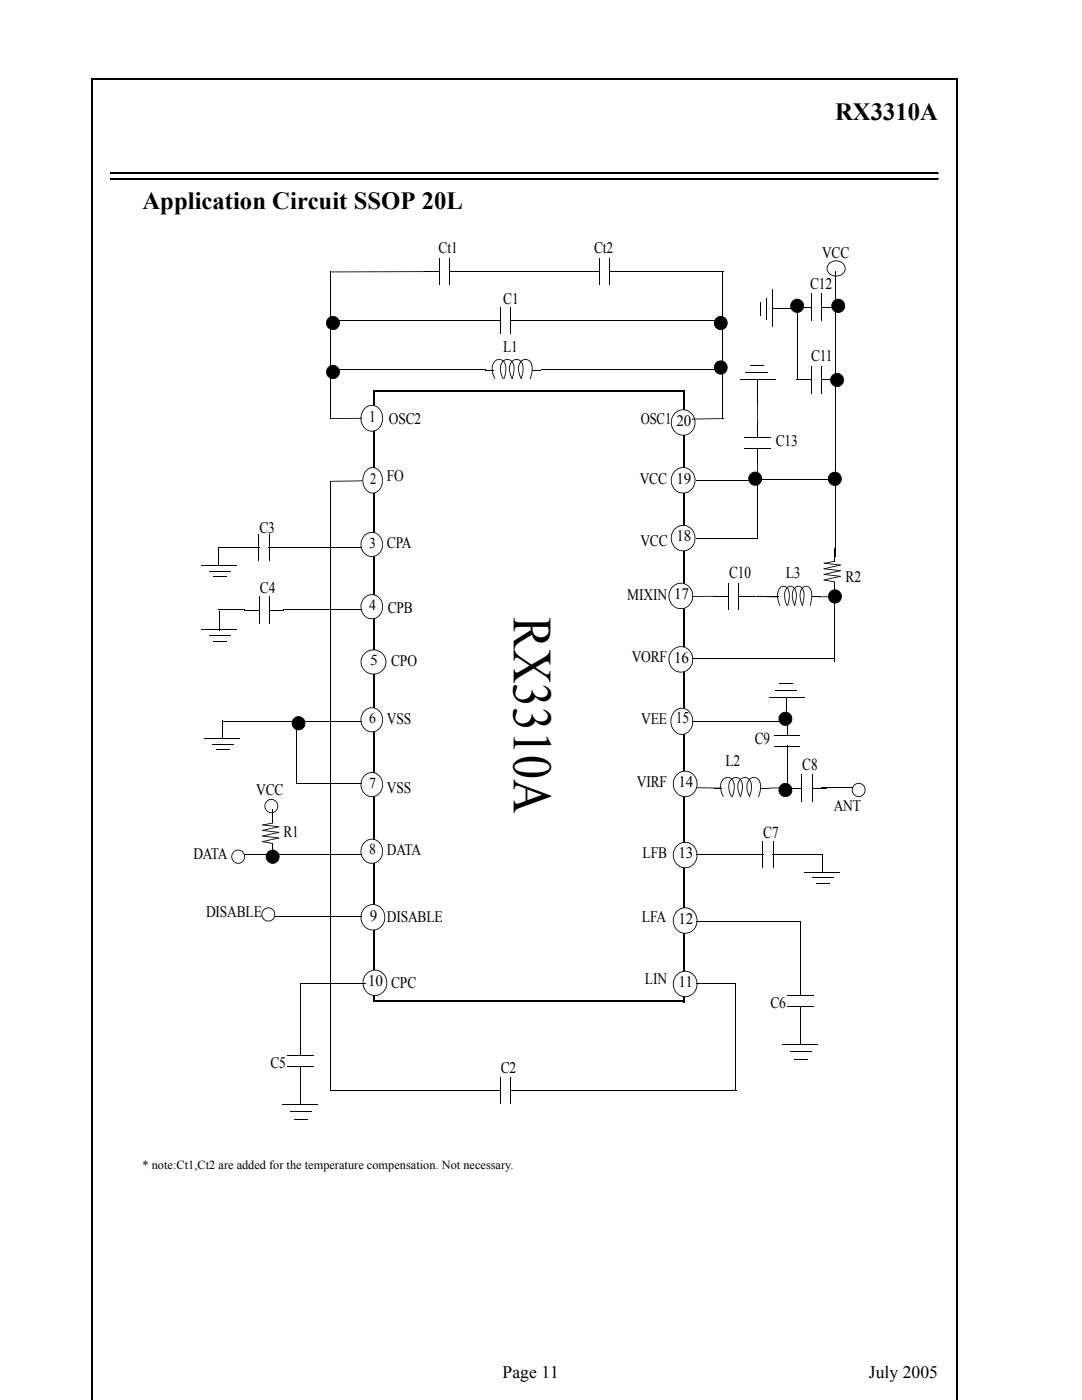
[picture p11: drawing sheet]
<svg xmlns="http://www.w3.org/2000/svg" width="216mm" height="279mm" viewBox="0 0 216 279" stroke-linecap="round" stroke-linejoin="round" font-family="sans-serif">
<path d="M18.3 15.8h172.9M18.3 15.7v263.7M191 15.8v263.6M22.1 34.6h165.1M22.1 35.7h165.1M74.6 78h62.1M74.6 77.9v121.9M136.5 78v122M74.4 199.8h62.1" fill="none" stroke="#000" stroke-width=".36"/>
<path d="M22.1 34.4v.4zM22.1 35.5v.3zM187.2 34.4v.4zM187.2 35.5v.3zM48.7 170.4l.1 .2z" fill="#000"/>
<path d="M48.8 170.5h23.3" fill="none" stroke="#000" stroke-width=".2"/>
<path d="M72.7 154.9a2.17 2.17 0 0 1 2.5-.4 2.17 2.17 0 0 1 1.1 2.3 2.18 2.18 0 0 1-2.4 2.2 2.18 2.18 0 0 1-1.9-2.7l.3-.9z" fill-rule="evenodd" fill="#fff"/>
<path d="M72.9 158.4l.5 .3 .6 .2 1-.2 .9-.8 .4-1.3h.1a2.27 2.27 0 0 1-3.1 2.3l-.5-.4zM72.6 154.8l.5-.4a2.09 2.09 0 0 1 1.8-.2h-.1a2.47 2.47 0 0 1 1.6 2.4h-.1l-.4-1.3-.7-.8-.8-.2-1 .1-.8 .7-.4 .8v1.4l.7 1.1-.2 .1-.2-.3a2.61 2.61 0 0 1-.3-2.8z" fill="#000"/>
<path d="M72.8 168a2.2 2.2 0 0 1 2.6-.1 2.2 2.2 0 0 1 .9 2.5 2.17 2.17 0 0 1-2.5 1.9 2.17 2.17 0 0 1-1.8-2.6l.3-1z" fill-rule="evenodd" fill="#fff"/>
<path d="M72.9 171.7l.9 .5 1.2-.2 .9-.8 .4-1.3h.1a2.43 2.43 0 0 1-1.7 2.4h-1l-.4-.1-.5-.4zM72.7 168l1-.6h.5l.9 .2 .5 .4 .5 .5 .3 1.2v.2h-.1l-.3-1.1-.8-1-1-.2-1 .2-.7 .8-.4 1.1 .1 .9 .7 1.1-.1 .1a2.55 2.55 0 0 1-.6-3.1z" fill="#000"/>
<path d="M72.8 119.2a2.2 2.2 0 0 1 2.6-.1 2.2 2.2 0 0 1 .9 2.5 2.17 2.17 0 0 1-2.5 1.8 2.17 2.17 0 0 1-1.8-2.6l.3-.9z" fill-rule="evenodd" fill="#fff"/>
<path d="M72.9 122.9l.9 .5 1.2-.2 .9-.8 .4-1.3h.1a2.43 2.43 0 0 1-1.7 2.4h-1l-.4-.1-.5-.4zM72.7 119.2l1-.6h.5l.9 .2 .5 .3 .5 .6 .3 1.1v.3h-.1l-.3-1.1-.8-1-1-.3-1 .3-.7 .8-.4 1 .1 1 .7 1.1-.1 .1a2.55 2.55 0 0 1-.6-3.1z" fill="#000"/>
<circle cx="74.6" cy="132.1" r="2.45" fill="#fff"/>
<path d="M73 133.9l.6 .4 .7 .1 1.2-.1 1-.9 .3-.4 .1-.9h.2a2.55 2.55 0 0 1-3.8 2.2l-.4-.3zM72.7 130.4a2.56 2.56 0 0 1 2.8-.6l.8 .5 .4 .4 .3 .7 .1 .7h-.2l-.1-.9-.3-.4-.8-.7-.9-.3-1.4 .3-.9 .7-.3 .8v1.2l.3 .6 .5 .5-.1 .1a2.43 2.43 0 0 1-.2-3.6z" fill="#000"/>
<path d="M72.7 141.9a2.18 2.18 0 0 1 2.7-.3 2.18 2.18 0 0 1 .9 2.5 2.14 2.14 0 0 1-2.2 2 2.14 2.14 0 0 1-2.1-2.2l.1-1z" fill-rule="evenodd" fill="#fff"/>
<path d="M72.9 145.4l.3 .3 .8 .3 1.2-.3 .8-.9 .3-1.2h.1a2.25 2.25 0 0 1-3.3 2.3l-.3-.3zM72.6 141.9l.5-.4a2.01 2.01 0 0 1 1.8-.2l.6 .3 .6 .7 .3 1.3h-.1l-.4-1.3-.7-.7-.8-.3-1.2 .3-.7 .7-.4 1.1 .1 1 .7 1-.2 .2a2.58 2.58 0 0 1-.5-3.1z" fill="#000"/>
<path d="M73.1 194.4a2.46 2.46 0 0 1 3.6 .2 2.46 2.46 0 0 1-.4 3.5 2.46 2.46 0 0 1-3.3-.2 2.46 2.46 0 0 1 0-3.4z" fill-rule="evenodd" fill="#fff"/>
<path d="M73.4 198l.5 .4 .7 .2 1.1-.2 .9-.7 .3-.6 .2-.9h.2a2.44 2.44 0 0 1-1.4 2.3 2.44 2.44 0 0 1-2.6-.3zM73.1 194.3a2.45 2.45 0 0 1 2.7-.5 2.45 2.45 0 0 1 1.5 2.4h-.2l-.3-1.2-.7-.9-1.3-.4-1.1 .3-.8 .8-.3 .8v1.1l.3 .8 .5 .5-.1 .2a2.72 2.72 0 0 1-.2-3.9z" fill="#000"/>
<path d="M72.9 181.1a2.48 2.48 0 0 1 3.5 .5 2.48 2.48 0 0 1-.5 3.4 2.48 2.48 0 0 1-3.4-.4 2.48 2.48 0 0 1 .4-3.5z" fill-rule="evenodd" fill="#fff"/>
<path d="M73 185l1 .5 1.3-.1 .9-.8 .3-.6 .2-.9h.2a2.44 2.44 0 0 1-1.4 2.3 2.44 2.44 0 0 1-2.6-.3zM72.7 181.2l.8-.5a2.14 2.14 0 0 1 1.6-.1 2.66 2.66 0 0 1 1.8 2.5h-.2l-.3-1.2-.7-.9-1-.4-.7 .1-.7 .2-.9 1-.3 .9 .1 1 .3 .6 .5 .6-.1 .1a2.72 2.72 0 0 1-.7-3.3z" fill="#000"/>
<path d="M134.5 142.1a2.1 2.1 0 0 1 2.3-.6 2.1 2.1 0 0 1 1.4 1.9 2.41 2.41 0 0 1-2.8 3.1 2.84 2.84 0 0 1-.9-4.4z" fill-rule="evenodd" fill="#fff"/>
<path d="M134.7 145.9l.5 .4 .6 .2 1.1-.2 .9-.9 .2-.5 .2-.9h.1a2.32 2.32 0 0 1-3.3 2.3l-.4-.3zM134.4 142l.2-.1a2.22 2.22 0 0 1 2.5-.4 2.22 2.22 0 0 1 1.2 2.2v.3h-.1l-.3-1.3-.8-1-.9-.3-1.1 .3-.7 .6-.4 1.1v1.1l.2 .7 .5 .7-.1 .1a2.9 2.9 0 0 1-.5-3.3z" fill="#000"/>
<path d="M134.2 129.8a2.42 2.42 0 0 1 3.1-.3 2.42 2.42 0 0 1 .7 3.1 2.41 2.41 0 0 1-3.2 1.3 2.41 2.41 0 0 1-1.1-3.3z" fill-rule="evenodd" fill="#fff"/>
<path d="M134.4 133.5l.6 .4 .6 .1 1.2-.1 1-.9 .2-.6 .2-.8h.1a2.44 2.44 0 0 1-1.3 2.3 2.44 2.44 0 0 1-2.7-.3zM134.1 129.7l.8-.5a2.14 2.14 0 0 1 1.7-.1 2.62 2.62 0 0 1 1.7 2.5h-.1l-.4-1.4-.7-.7-1-.4-.7 .1-.6 .2-.9 .8-.3 .9 .1 1.2 .2 .7 .5 .5-.1 .1a2.76 2.76 0 0 1-.2-3.9z" fill="#000"/>
<path d="M135 154.6a2.46 2.46 0 0 1 3.5 .2 2.46 2.46 0 0 1-.1 3.4 2.46 2.46 0 0 1-3.5-.1 2.46 2.46 0 0 1 .1-3.5z" fill-rule="evenodd" fill="#fff"/>
<path d="M135.3 158.3l.5 .4 .7 .2 1.1-.2 .9-.7 .3-.6 .2-1h.2a2.46 2.46 0 0 1-1.3 2.3 2.46 2.46 0 0 1-2.6-.1l-.1-.1zM135 154.6l.3-.3a2.35 2.35 0 0 1 2.4-.3 2.63 2.63 0 0 1 1.5 2.4h-.2l-.3-1.1-.7-.9-1.1-.4-.9 .1-.7 .4-.7 1-.2 .7 .1 .8 .2 .6 .6 .7-.2 .2-.3-.4a2.75 2.75 0 0 1 .2-3.5z" fill="#000"/>
<path d="M134.9 169a2.47 2.47 0 0 1 3.7 .1 2.47 2.47 0 0 1-.6 3.6 2.47 2.47 0 0 1-3.2-.4 2.47 2.47 0 0 1 .1-3.3z" fill-rule="evenodd" fill="#fff"/>
<path d="M135.3 172.6l.9 .5 1.4-.2 .9-.7 .3-.6 .2-1h.2a2.42 2.42 0 0 1-1.3 2.4 2.42 2.42 0 0 1-2.7-.3zM135.1 168.6l.2-.1a2.45 2.45 0 0 1 2.6-.1 2.45 2.45 0 0 1 1.3 2.2h-.2l-.3-1.1-.7-.9-1.1-.4-.9 .1-.7 .4-.7 1-.2 .7 .1 .8 .2 .6 .6 .8-.2 .1-.3-.4a2.75 2.75 0 0 1 .3-3.7z" fill="#000"/>
<path d="M134.9 182.1a2.43 2.43 0 0 1 3.3-.4 2.43 2.43 0 0 1 .6 3.2 2.41 2.41 0 0 1-3.2 1.1 2.41 2.41 0 0 1-1.1-3.3z" fill-rule="evenodd" fill="#fff"/>
<path d="M135.3 185.6l.5 .4 .7 .2 1.1-.2 .9-.7 .4-.9 .1-.7h.2a2.42 2.42 0 0 1-1.4 2.4 2.42 2.42 0 0 1-2.6-.4zM134.8 182l.3-.3a2.31 2.31 0 0 1 3.2 0 2.56 2.56 0 0 1 .9 2h-.2l-.3-1.2-.7-.8-1.3-.4-1.1 .3-.7 .6-.5 1.3 .2 1.2 .7 .9-.1 .1a2.62 2.62 0 0 1-.6-3.2z" fill="#000"/>
<path d="M134.9 194.8a2.43 2.43 0 0 1 3.3-.5 2.43 2.43 0 0 1 .6 3.3 2.41 2.41 0 0 1-3.2 1 2.41 2.41 0 0 1-1.1-3.2z" fill-rule="evenodd" fill="#fff"/>
<path d="M135.3 198.3l.5 .3 .7 .2 1.1-.2 .9-.6 .4-.9 .1-.7h.2a2.45 2.45 0 0 1-1.3 2.3 2.45 2.45 0 0 1-2.6-.1l-.1-.2zM135.1 194.4a2.31 2.31 0 0 1 3.2 0 2.56 2.56 0 0 1 .9 2h-.2l-.3-1.2-.7-.9-1.3-.4-1.1 .3-.7 .6-.5 1.3 .2 1.2 .7 1-.1 .1a2.62 2.62 0 0 1-.6-3.3z" fill="#000"/>
<path d="M72.8 81.5a2.12 2.12 0 0 1 2.4-.4 2.12 2.12 0 0 1 1.1 2.1 2.28 2.28 0 0 1-3 2.7 2.85 2.85 0 0 1-.5-4.4z" fill-rule="evenodd" fill="#fff"/>
<path d="M72.9 85.4l.5 .4 .6 .2 1-.2 .9-.9 .4-1.4h.1a2.25 2.25 0 0 1-.9 2.2 2.25 2.25 0 0 1-2.4 .1l-.3-.3zM72.7 81.4l1-.5a2 2 0 0 1 1.9 .5l.7 1 .1 1.1h-.1l-.4-1.4-.9-.9-.6-.2h-.6l-.6 .3-.5 .4-.5 1-.1 1 .3 1 .5 .7-.2 .1-.2-.3a2.96 2.96 0 0 1-.2-3.2z" fill="#000"/>
<path d="M73.1 93.9a1.78 1.78 0 0 1 1.9-.5 1.78 1.78 0 0 1 1.2 1.5 2.57 2.57 0 0 1-1.6 3.5 2.19 2.19 0 0 1-2.2-2.5l.1-1z" fill-rule="evenodd" fill="#fff"/>
<path d="M76.2 95.9h.2a2.51 2.51 0 0 1-1.6 2.5l-.1-.1 .8-.5 .4-.5zM73 93.8l.2-.1a1.68 1.68 0 0 1 1.8-.4l.8 .7a2.97 2.97 0 0 1 .6 1.9h-.2l-.1-1-.3-.6-.6-.6-.5-.2-.5-.1-1 .6-.6 .9-.1 1.5 .3 .9 .4 .5 .6 .4 1 .1v.1h-.8a2.88 2.88 0 0 1-1-4.5z" fill="#000"/>
<path d="M72.8 106.8a2.2 2.2 0 0 1 2.6-.1 2.2 2.2 0 0 1 .9 2.4 2.17 2.17 0 0 1-2.5 1.9 2.17 2.17 0 0 1-1.8-2.6l.3-.9z" fill-rule="evenodd" fill="#fff"/>
<path d="M72.9 110.4l.5 .4 .6 .2 1-.2 .9-.8 .4-1.4h.1a2.27 2.27 0 0 1-3.1 2.4l-.5-.4zM72.7 106.7l1-.5h.5l.9 .1 .5 .4 .5 .6 .3 1.1v.2h-.1l-.3-1.1-.8-.9-1-.3-1 .3-.7 .8-.4 1 .1 1 .7 1-.2 .2a2.58 2.58 0 0 1-.5-3.1z" fill="#000"/>
<path d="M134.2 117.1a2.42 2.42 0 0 1 3.1-.2 2.42 2.42 0 0 1 .7 3 2.41 2.41 0 0 1-3.2 1.3 2.41 2.41 0 0 1-1.1-3.3z" fill-rule="evenodd" fill="#fff"/>
<path d="M134.1 117.1l.8-.6a2.14 2.14 0 0 1 1.7-.1l.8 .5 .5 .6 .3 .7 .1 .7-.1 .1-.4-1.4-.7-.7-1-.4h-.7l-.6 .3-.7 .6-.5 1 .1 1.3 .2 .6 .5 .5-.1 .2a2.74 2.74 0 0 1-.2-3.9zM134.4 120.8l1 .5 1.4-.1 1-.9 .2-.6 .2-.8h.1a2.44 2.44 0 0 1-1.3 2.4 2.44 2.44 0 0 1-2.7-.3z" fill="#000"/>
<path d="M134.8 105.4a2.48 2.48 0 0 1 3.5 .5 2.48 2.48 0 0 1-.5 3.5 2.47 2.47 0 0 1-3.3-.3 2.47 2.47 0 0 1 0-3.3z" fill-rule="evenodd" fill="#fff"/>
<path d="M134.8 109.3l1 .5 1.4-.1 .9-.7 .3-.6 .2-1h.2a2.43 2.43 0 0 1-1.3 2.3 2.43 2.43 0 0 1-2.6-.1l-.2-.1zM134.7 105.4l.2-.2a2.45 2.45 0 0 1 2.6-.1 2.45 2.45 0 0 1 1.3 2.3h-.2l-.3-1.2-.7-.9-1.1-.4-.9 .2-.7 .4-.7 .9-.2 .7 .1 .8 .2 .7 .6 .7-.2 .2-.3-.4a2.78 2.78 0 0 1 .3-3.7z" fill="#000"/>
<path d="M134.6 82.5a2.48 2.48 0 0 1 3.7 .4 2.48 2.48 0 0 1-.9 3.7 2.48 2.48 0 0 1-3.1-.8 2.48 2.48 0 0 1 .3-3.3z" fill-rule="evenodd" fill="#fff"/>
<path d="M134.9 86.2l.8 .5 .6 .1 .9-.2 .9-.7 .3-.6 .2-1h.2a2.42 2.42 0 0 1-1.4 2.4 2.42 2.42 0 0 1-2.7-.4zM134.7 82.3l.2-.2a2.45 2.45 0 0 1 2.6-.1 2.45 2.45 0 0 1 1.3 2.3h-.2l-.3-1.2-.7-.8-1.1-.4-.9 .1-.7 .4-.7 1-.2 .7 .1 .7 .2 .7 .6 .7-.2 .1-.3-.3a2.72 2.72 0 0 1 .2-3.5z" fill="#000"/>
<path d="M134.8 93.9a2.47 2.47 0 0 1 3.4 .4 2.47 2.47 0 0 1-.2 3.4 2.44 2.44 0 0 1-3.3 0 2.44 2.44 0 0 1-.4-3.3z" fill-rule="evenodd" fill="#fff"/>
<g fill="#000">
<path d="M65.9 54.2l.1 .2zM84.9 54.1v.2zM152.9 59.5l.1 .1zM154.1 57.8l.2 .1zM161.8 58.6l.2 .1zM163.9 58.6l.1 .1zM165.4 52.5a1.97 1.97 0 0 1 2-.5 1.97 1.97 0 0 1 1.3 1.6h-.1l-.2-.6-.3-.4-.6-.3-.7-.2-.6 .2-.6 .3-.4 .4-.1 .6 .1 .5 .4 .5 .6 .3 .6 .1 .7-.1 .6-.3 .3-.5 .2-.5h.1a1.93 1.93 0 0 1-1.9 1.6 1.93 1.93 0 0 1-1.9-1.6l.2-.6zM168.6 53.6h.1zM65.4 63.5a1.39 1.39 0 0 1 2.2 .2 1.39 1.39 0 0 1-.8 2.1 1.39 1.39 0 0 1-1.8-1.3h.2l.4 .9 .6 .3 .9-.2 .5-.6v-.9l-.3-.4-.6-.4h-.5l-.4 .2-.5 .6-.1 .5h-.2l.2-.6zM65 64.5h.2zM65.5 73.3a1.38 1.38 0 0 1 2.1 .2 1.38 1.38 0 0 1-.8 2.1 1.38 1.38 0 0 1-1.7-1.3l.1-.1 .2 .7 .6 .5h.9l.7-.7v-.7l-.1-.5-.8-.5-.9 .2-.4 .4-.2 .7-.1-.1 .1-.5zM65.1 74.2l.1 .1z"/>
<path d="M96.9 73.8h1.6v.2h-1.6zM98.7 75.6h.1zM98.6 72.1l.1-.1a1.31 1.31 0 0 1 2.2 .5 3.5 3.5 0 0 1 0 2.1h-.1l.1-1.2-.3-1-.7-.6-.7 .1-.6 .5-.3 .9 .1 1 .4 1.2-.1 .1a3.1 3.1 0 0 1-.1-3.5zM100.3 75.6h.2zM100.2 72.1l.5-.3a1.46 1.46 0 0 1 2 1.6l-.2 1.2h-.1l.1-1.4-.4-1-.8-.4-.8 .3-.5 .7-.1 .5 .1 1 .5 1.2-.2 .1a3.1 3.1 0 0 1-.1-3.5zM100.5 75.5l.1 .2zM100.6 75.1h.2l-.2 .5-.1-.1zM100.8 74.6h.1l-.1 .5h-.2zM102.1 75.6h.2zM102 72.1l.6-.3a1.47 1.47 0 0 1 1.9 1.6l-.1 1.2h-.2l.1-1.4-.4-1-.8-.4-.8 .3-.4 .7-.2 .9 .6 1.8-.2 .1a3.1 3.1 0 0 1-.1-3.5zM102.1 75.5l.1 .2zM102.3 75.1h.1l-.1 .5-.2-.1z"/>
<path d="M102.4 74.6h.1l-.1 .5h-.1zM103.9 75.6h.2zM103.8 72.1l.2-.1a1.31 1.31 0 0 1 2.1 .5 3.5 3.5 0 0 1 .1 2.1h-.2l.1-1.2-.2-1-.8-.6-.7 .1-.5 .5-.4 .9 .1 1 .5 1.2-.2 .1a3.1 3.1 0 0 1-.1-3.5zM103.9 75.5l.2 .2zM104.1 75.1h.1l-.1 .5-.2-.1zM104.2 74.6h.2l-.2 .5h-.1zM105.7 75.5l.2 .2zM105.9 75.1h.1l-.1 .5-.2-.1zM106 74.6h.2l-.2 .5h-.1zM106.3 73.8h1.6v.2h-1.6zM142.8 63.5a1.38 1.38 0 0 1 2.2 .2 1.38 1.38 0 0 1-.8 2.1 1.38 1.38 0 0 1-1.8-1.3h.2l.4 .9 .6 .3 .9-.2 .4-.6v-.9l-.2-.4-.6-.4h-.5l-.4 .2-.5 .6-.1 .5h-.2l.1-.6zM142.4 64.5h.2z"/>
<path d="M142.8 72.4a1.39 1.39 0 0 1 2.2 .2 1.39 1.39 0 0 1-.8 2.1 1.39 1.39 0 0 1-1.8-1.3l.2-.1 .4 .9 .8 .4 .7-.2 .4-.6v-.9l-.4-.6-.4-.2-.9 .2-.5 .6-.1 .5-.2-.1 .1-.5zM142.4 73.3l.2 .1zM151.6 60.4l.1 .1zM152.2 72.8l.1 .2zM153 74.3l.1 .1zM158.1 60a1.38 1.38 0 0 1 2.2 .3 1.38 1.38 0 0 1-.8 2.1 1.38 1.38 0 0 1-1.8-1.3l.2-.1 .3 .9 .6 .4 .9-.2 .5-.6 .1-.7-.2-.5-.8-.5-.9 .2-.3 .4-.2 .7-.2-.1 .1-.5zM157.7 61l.2 .1zM158.3 61.5l.1 .1zM158.9 61.2l.1 .2zM158.9 75.7l.1 .2zM159 75.5l.2 .1zM161.8 73.1l.2 .1z"/>
<path d="M163.9 61.2l.1 .2zM163.9 73.1l.1 .1zM163.9 75.7l.1 .2zM166.1 74.8a1.39 1.39 0 0 1 2.1 .3 1.39 1.39 0 0 1-.8 2.1 1.39 1.39 0 0 1-1.7-1.4h.1l.4 .9 .6 .3h.7l.7-.7v-.9l-.3-.4-.6-.4h-.5l-.4 .2-.4 .3-.2 .7h-.1l.1-.5zM165.7 75.8h.1zM166.3 60a1.38 1.38 0 0 1 2.2 .3 1.38 1.38 0 0 1-.8 2.1 1.38 1.38 0 0 1-1.8-1.3l.2-.1 .3 .9 .6 .4 .9-.2 .5-.6v-.7l-.1-.5-.8-.5-.9 .2-.4 .4-.1 .7-.2-.1 .1-.5zM165.9 61l.2 .1zM65.9 83.5l.1 .1zM65.9 96l.1 .1zM72 83.4l.1 .2zM72 95.9l.1 .2zM134.8 97.8l1 .5 1.4-.2 .9-.7 .3-.6 .2-.9h.2a2.47 2.47 0 0 1-1.4 2.3 2.47 2.47 0 0 1-2.7-.3z"/>
<path d="M138.2 83.5v.2zM134.7 93.8l.2-.1a2.35 2.35 0 0 1 2.4-.3l.4 .3a2.49 2.49 0 0 1 1.1 2.2h-.2l-.3-1.2-.7-.9-1.1-.4-.9 .1-.7 .5-.7 .9-.2 .7 .1 .8 .2 .6 .6 .8-.2 .1-.3-.4a2.77 2.77 0 0 1-.4-2.7zM144.3 83.5v.1zM149.7 94.6a1.39 1.39 0 0 1 2.2 .2 1.39 1.39 0 0 1-.8 2.1 1.39 1.39 0 0 1-1.8-1.4h.2l.3 .9 .9 .4 .7-.2 .4-.6v-.9l-.4-.6-.4-.2-1 .2-.3 .3-.2 .7h-.2l.1-.5zM149.3 95.5h.2zM150.6 95.7l.1 .1zM151 80l.2 .1zM151 95.9l.2 .1zM151 80.5h.2zM151.1 84.4l.2 .1zM151.1 92.3l.2 .1zM165.6 94.6a1.39 1.39 0 0 1 2.2 .2 1.39 1.39 0 0 1-.9 2.1 1.39 1.39 0 0 1-1.7-1.3l.2-.1 .3 .9 .6 .4 .7-.1 .7-.7v-.9l-.4-.6-.5-.2-.9 .2-.4 .6-.1 .5-.2-.1 .1-.5z"/>
<path d="M165.2 95.5l.2 .1zM166.7 95.5h.2zM51.6 119.1l.2 .1zM53.7 119.1l.1 .1zM138.2 119v.1zM142.5 118.9l.1 .2zM150.2 118.9l.1 .2zM151 119l.1 .1zM153.7 119l.1 .1zM154 119h1.4v.2h-1.4zM155.3 119l.1 .2zM157.3 119.9h.2l-.1 .5-.2-.1z"/>
<path d="M158.7 119.8l.2 .1-.1 .5-.2-.1zM160.3 119.8l.1 .1-.1 .5-.2-.1zM161.8 119.8l.2 .1-.1 .5-.2-.1zM162 119h1.4v.2h-1.4zM163.3 119v.2zM164.4 112.3l.1 .2zM164.4 112.3l2.2-.3-2.1 .5zM164.4 112.3v.2zM164.5 112.3l3.3 .4v.2l-.1-.2v.2l-3.3-.4zM164.3 113.5l.2 .1zM164.4 113.4v.2zM164.5 113.4l3.3 .4v.2l-.1-.2v.2l-3.3-.4z"/>
<path d="M164.3 114.6l.2 .1zM164.4 114.6v.1zM164.5 114.6l3.3 .3v.2l-.1-.2v.2l-3.3-.4zM164.3 115.7l.2 .1zM164.4 115.7v.1zM164.5 115.7l2.1 .4-2.2-.3zM165.6 118a1.39 1.39 0 0 1 2.2 .3 1.39 1.39 0 0 1-.8 2.1 1.39 1.39 0 0 1-1.8-1.3l.2-.1 .3 .9 .6 .3 1-.1 .4-.6v-.9l-.2-.4-.6-.4h-.6l-.4 .2-.4 .5-.1 .6-.2-.1 .1-.5zM165.2 119l.2 .1zM164.4 113.4l1.8-.4v.2l-1.7 .4zM164.4 114.6l1.8-.5v.2l-1.7 .4zM164.4 115.7l1.8-.4v.1l-1.7 .4zM166.6 119l.1 .1z"/>
<path d="M166.7 111.1h.2zM166.2 113l1.5-.3 .1 .2-1.6 .3zM166.2 114.1l1.5-.3 .1 .2-1.6 .3zM166.2 115.3l1.5-.4 .1 .2-1.6 .3zM40.1 125.6l.1 .2zM41.8 126.7l.1 .2zM42.6 127.8l.1 .2zM43.7 122.1l.1 .1zM48.7 121.7l.1 .2zM48.7 121.6l.1 .2zM53.7 121.7v.2zM155.6 120.9h.1z"/>
<path d="M155.6 117.2a1.13 1.13 0 0 1 1.2-.2 1.13 1.13 0 0 1 .7 1.1v1.8h-.2l.1-1.8-.4-.8-.7-.2-.4 .1-.4 .5-.3 1.2 .5 1.9-.1 .1a3.2 3.2 0 0 1 0-3.7zM157 120.9h.1zM157 117.3a1.11 1.11 0 0 1 1.2-.3 1.11 1.11 0 0 1 .7 1.1v1.8h-.2l.1-1.5-.3-.9-.4-.3-.4-.1-.7 .4-.4 1.1 .1 1 .4 1.2-.1 .1a3.3 3.3 0 0 1 0-3.6zM157.1 120.8l.1 .1zM157.2 120.3l.2 .1-.2 .5-.1-.1zM158.5 120.9h.2zM158.5 117.3a1.11 1.11 0 0 1 1.3-.3 1.11 1.11 0 0 1 .6 1.1v1.8h-.1v-1.5l-.3-.9-.3-.3-.5-.1-.7 .4-.3 1.1 .1 1 .3 1.2-.1 .1a3.3 3.3 0 0 1 0-3.6zM158.5 120.8l.1 .1zM158.6 120.3l.2 .1-.2 .5-.1-.1zM160 120.9h.2zM160.1 117.3a1.11 1.11 0 0 1 1.2-.3 1.11 1.11 0 0 1 .7 1.1v1.8h-.2l.1-1.5-.3-.9-.4-.3-.4-.1-.7 .4-.4 1.1 .1 1 .4 1.2-.2 .1a3.3 3.3 0 0 1 .1-3.6zM160 120.8l.2 .1z"/>
<path d="M160.1 120.3l.2 .1-.1 .5-.2-.1zM161.6 120.8l.1 .1zM161.7 120.3l.2 .1-.2 .5-.1-.1zM166.5 132h.2zM40.7 147.4l.1 .1zM42.3 148.5l.1 .1zM43.2 149.6v.2zM58.6 143.4a1.39 1.39 0 0 1 2.2 .2 1.39 1.39 0 0 1-.9 2.1 1.39 1.39 0 0 1-1.7-1.3l.2-.1 .3 .9 .4 .3 .5 .1 .6-.2 .5-.6v-.9l-.5-.6-.4-.2-.9 .2-.4 .4-.1 .7-.2-.1 .1-.5zM58.2 144.3l.2 .1zM139 157.1l.1 .2zM142.4 157.2h1.6v.2h-1.6zM144 157.2v.2z"/>
<path d="M144 157.2l.1 .2zM144.3 159h.1zM144.3 155.4a1.44 1.44 0 0 1 1.7-.1 1.44 1.44 0 0 1 .6 1.6l-.1 1.2-.2-.1 .1-1.4-.4-1-.7-.4-.9 .3-.3 .5-.2 .8 .1 1 .4 1.2h-.1a2.94 2.94 0 0 1 0-3.6zM145.9 159h.1zM145.8 155.6a1.43 1.43 0 0 1 1.7-.3 1.43 1.43 0 0 1 .7 1.6l-.1 1.2-.2-.1 .1-1.4-.3-1-.8-.4-.8 .3-.4 .5-.2 .8 .1 1 .4 1.2h-.1a3.2 3.2 0 0 1-.1-3.4zM146 159l.2 .1zM146.2 158.5h.2l-.2 .5h-.2zM146.3 158l.2 .1-.1 .4h-.2zM147.7 159h.2zM147.8 155.4a1.36 1.36 0 0 1 1.5-.2 1.36 1.36 0 0 1 .7 1.3l-.1 1.6-.1-.1v-1.4l-.3-1-.4-.3-.6-.1-.8 .5-.4 .8v.6l.5 1.9h-.1a2.94 2.94 0 0 1 .1-3.6zM147.7 159l.1 .1zM147.8 158.5h.2l-.2 .5h-.1z"/>
<path d="M147.9 158l.2 .1-.1 .4h-.2zM149.5 159h.2zM149.6 155.4a1.44 1.44 0 0 1 1.6-.1 1.44 1.44 0 0 1 .6 1.6l-.1 1.2-.1-.1 .1-1.4-.4-1-.8-.4-.8 .3-.5 .8-.1 .5 .1 1 .4 1.2h-.1a2.94 2.94 0 0 1 .1-3.6zM149.5 159l.1 .1zM149.6 158.5h.2l-.2 .5h-.1zM149.8 158l.1 .1-.1 .4h-.2zM151.3 159l.1 .1zM151.4 158.5h.2l-.2 .5h-.1zM151.6 158l.1 .1-.1 .4h-.2zM151.8 157.2h1.6v.2h-1.6zM153.3 157.2l.1 .2zM153.4 157.2l.1 .2z"/>
<path d="M154.5 148.8l.1 .2zM154.5 146.7l.1 .2zM155.7 156.7a1.38 1.38 0 0 1 2.2 .2 1.38 1.38 0 0 1-.8 2.1 1.38 1.38 0 0 1-1.8-1.3h.2l.1 .5 .3 .4 .6 .3 .7-.1 .6-.6 .1-.8-.2-.4-.7-.6h-.5l-.4 .2-.5 .6-.1 .5h-.2l.1-.6zM155.3 157.7h.2zM155.7 142.5a1.38 1.38 0 0 1 2.2 .2 1.38 1.38 0 0 1-.8 2.1 1.38 1.38 0 0 1-1.8-1.3l.2-.1 .1 .6 .3 .3 .6 .4 .7-.1 .6-.7 .1-.5-.2-.7-.7-.5-.9 .2-.5 .6-.1 .5-.2-.1 .1-.5zM155.3 143.4l.2 .1zM157 146.8l.2 .1zM157 151.9l.2 .1zM157.1 157.2v.2zM157.1 157.1l.1 .2zM159.9 154.6l.2 .1zM162 154.6l.2 .1z"/>
<path d="M162 157.2l.1 .2zM170.4 156.7a1.37 1.37 0 0 1 1.5-.3 1.37 1.37 0 0 1 .8 1.2l-.1 .1-.4-.9-.9-.4-.4 .1-.4 .3-.3 .4-.1 .5 .1 .5 .3 .4 .9 .3 .8-.3 .3-.5 .1-.5 .1 .1a1.39 1.39 0 0 1-1.9 1.3 1.39 1.39 0 0 1-.4-2.3zM172.6 157.6l.1 .1zM46.5 170a1.35 1.35 0 0 1 1.6-.3 1.35 1.35 0 0 1 .8 1.3h-.2l-.3-.9-.9-.4-.5 .1-.3 .3-.4 .9 .4 .9 .4 .2 .4 .1 .9-.3 .2-.5 .1-.4h.2a1.39 1.39 0 0 1-1.9 1.3 1.39 1.39 0 0 1-.5-2.3zM48.7 171h.2zM52.3 164.5l.1 .2zM52.4 164.5l2.1-.2-2.1 .4zM52.4 164.5l3.3 .4v.2v-.2v.2l-3.3-.4zM52.3 165.7l.1 .1zM52.4 165.7l3.3 .3v.2v-.2v.2l-3.3-.4zM52.3 166.8l.1 .1zM52.4 166.8l3.3 .4v.1v-.1v.1l-3.3-.4z"/>
<path d="M52.3 167.9l.1 .2zM52.4 167.9l2.1 .4-2.1-.2zM53.4 170a1.39 1.39 0 0 1 2.2 .3 1.39 1.39 0 0 1-.8 2 1.39 1.39 0 0 1-1.8-1.3h.2l.4 .9 .6 .3 .7-.1 .4-.2 .2-.5v-.9l-.2-.4-.6-.3h-.5l-.5 .1-.3 .4-.2 .7h-.2l.1-.6zM53 171h.2zM52.4 165.7l1.7-.5 .1 .2-1.8 .4zM52.4 166.8l1.7-.5 .1 .2-1.8 .4zM52.4 167.9l1.7-.4 .1 .1-1.8 .5zM53.2 159.9a1.37 1.37 0 0 1 1.5-.3 1.37 1.37 0 0 1 .8 1.3h-.1l-.4-.9-.9-.4-.8 .4-.4 .9 .4 .9 .4 .2 .5 .1 .8-.3 .4-.9h.1a1.39 1.39 0 0 1-1.9 1.3 1.39 1.39 0 0 1-.4-2.3zM55.4 160.9h.1zM54.1 165.2l1.6-.3v.2l-1.5 .3zM54.1 166.3l1.6-.3v.2l-1.5 .3zM54.1 167.5l1.6-.3v.1l-1.5 .3z"/>
<path d="M156.2 170.4l.1 .2zM52.6 181.5a1.36 1.36 0 0 1 1.5-.3 1.36 1.36 0 0 1 .8 1.3h-.2v-.5l-.3-.4-.8-.3-.9 .3-.3 .4-.1 .5 .1 .5 .3 .4 .9 .3 .8-.3 .3-.4v-.5h.2a1.38 1.38 0 0 1-1.9 1.3 1.38 1.38 0 0 1-.4-2.3zM54.7 182.5h.2z"/>
</g>
<path d="M66 54.2h18.9M66 83.5h6M151.2 80.1v4.3M151.2 92.4v3.5" fill="none" stroke="#000" stroke-width=".23"/>
<g fill="none" stroke="#000" stroke-width=".2">
<path d="M66 54.2v29.4M84.8 54.2h3M87.7 51.5v5.4M89.7 54.2h3.1M89.8 51.5v5.4M92.6 54.3h24.2M116.6 54.2h3M119.5 51.5v5.4M121.5 54.2h3.1M121.6 51.5v5.4M124.5 54.3h19.8M144.3 54.2v29.4"/>
<path d="M153 59.6v4.3M154.2 57.9v7.3M161.9 58.7v5.3M164 58.7v5.3M166.8 54.1v57M65.9 73.8h31.1M65.9 64h31.1M96.9 64h3M99.8 61.3v5.4M101.8 64h3.1M101.9 61.3v5.4M104.6 64h39.7"/>
<path d="M108.1 73.8h36.2M147.6 75.8h7.2M148.8 74.4h4.2M149.7 72.9h2.5M151.1 75.7v4.8M151.7 60.5v2.6M154.1 61.6h4.2M159 75.8h3M159 61.3h3M159.1 61.2v14.3M161.9 73.2v5.3M164 73.2v5.3"/>
<path d="M164 75.8h2.9M164 61.3h2.9M66 96v121.6M139 96h12.2M148.6 87.3h5.2M148.6 89.5h5.2M150.7 95.7h16.4M151.1 95.9v11.7M151.2 84.3v3.1M151.2 89.4v3.1M40 112.8h7.2M41.7 114h4.3"/>
<path d="M42.5 115.1h2.6M43.6 109.3h5.2M43.6 109.2v3.7M48.7 109.2h3M51.6 106.5v5.4M51.7 119.2v5.3M53.6 109.2h3M53.7 106.5v5.4M53.7 119.2v5.3M56.5 109.3h15.6M139 107.5h12.2M142.4 119h3"/>
<path d="M145.3 116.3v5.4M147.3 119h3M147.4 116.3v5.4M166.5 109.3v2.7M166.5 116.1v2.3M166.6 116.3v15.7M40.2 125.7h7.1M41.9 126.8h4.2M42.7 127.9h2.5M43.6 121.7h5.1M43.8 122.2v3.6M48.8 121.8h3"/>
<path d="M53.7 121.8h3M56.5 121.7h15.6M138.2 131.5h28.5M153.5 139.3h7.2M154.7 137.8h4.3M155.6 136.3h2.6M157 139.2v4.8M40.8 147.4h7M42.4 148.5h4.2M43.2 149.7h2.6M44.3 143.8v3.7M44.4 143.9h27.7"/>
<path d="M59.1 156.3h13M59.1 143.8v12.6M138.2 143.9h19M154.6 148.9h5.1M154.6 146.8h5.1M157.1 143.8v3M157.1 148.8v3.1M157.1 151.8v5.5h3M160 154.7v5.3M162.1 154.7v5.3M162.1 157.3h2.9M163.9 157.2h6.2"/>
<path d="M54.5 161.6v2.7M54.5 168.3v2.4M139 170.5h10.5M149.2 170.6h3.1M152.2 167.9v5.4M154.2 170.6h3M154.3 167.9v5.4M156.3 170.5h7.8M160.4 174.1h7.2M162 175.2h4.3M162.9 176.3h2.6M164 170.4v3.8"/>
<path d="M54.7 182.9h17.4M59.9 196.3h13.1M60 196.2v12.6M139 196.3h7.9M139 183.8h20.8M146.8 196.2v21.4M157.1 198.7h5.2M159.7 195.7v3.1M159.7 184.2v12.6M57.3 212.8h5.2M57.3 210.7h5.2M59.9 207.7v3.1"/>
<path d="M59.9 212.7v3.1M60 215.7v4.8M65.9 217.6h31.1M96.9 217.6h3M99.8 214.9v5.4M101.8 217.6h3.1M101.9 214.9v5.4M104.6 217.6h42.3M156.1 208.4h7.2M157.1 200.8h5.2M157.7 209.9h4.3M158.6 211.3h2.6"/>
<path d="M159.7 200.7v3.2M159.7 203.7v4.8M56.4 220.4h7.1M58 221.9h4.3M58.8 223.4h2.7"/>
</g>
<path d="M66 96h6M138.2 83.6h6.1M151.1 119.1h4.2M163.3 119.1h3.3M139.1 157.2h4.9M153.4 157.2h3.7" fill="none" stroke="#000" stroke-width=".25"/>
<g fill="#000">
<circle cx="66.4" cy="64.5" r="1.31"/>
<circle cx="66.5" cy="74.2" r="1.31"/>
<circle cx="143.8" cy="64.5" r="1.31"/>
<circle cx="143.8" cy="73.3" r="1.32"/>
<circle cx="159.1" cy="61" r="1.31"/>
<circle cx="167" cy="75.8" r="1.31"/>
<circle cx="167.3" cy="61" r="1.31"/>
<circle cx="150.7" cy="95.5" r="1.32"/>
<circle cx="166.6" cy="95.6" r="1.32"/>
<circle cx="166.6" cy="119" r="1.31"/>
<circle cx="59.6" cy="144.3" r="1.31"/>
<circle cx="156.7" cy="157.7" r="1.31"/>
<circle cx="156.7" cy="143.5" r="1.31"/>
<circle cx="54.4" cy="171" r="1.31"/>
</g>
<path d="M138.2 119h4.3M150.3 119h3.4" fill="none" stroke="#000" stroke-width=".21"/>
<text font-size="10.9" x="102.6" y="123.1" transform="rotate(90 102.6 123.1)">RX3310A</text>
<g font-size="4.9">
<text x="166.6" y="23.9">RX3310A</text>
<text x="28.4" y="41.8">Application Circuit SSOP 20L</text>
</g>
<g font-size="3.5">
<text x="100.3" y="275.1">Page 11</text>
<text x="173.4" y="275.1">July 2005</text>
</g>
<g font-size="3.3">
<text x="145.5" y="115.3">C10</text>
<text x="150.6" y="148.4">C9</text>
<text x="160.1" y="153.7">C8</text>
<text x="152.3" y="167.2">C7</text>
</g>
<g font-size="3.2">
<text x="87.5" y="50.5">Ct1</text>
<text x="118.5" y="50.5">Ct2</text>
<text x="164" y="51.5">VCC</text>
<text x="161.6" y="57.6">C12</text>
<text x="100.4" y="60.6">C1</text>
<text x="100.4" y="70.3">L1</text>
<text x="161.8" y="71.9">C11</text>
<text x="73.6" y="84.1">1</text>
<text x="77.6" y="84.5">OSC2</text>
<text x="127.8" y="84.5">OSC1</text>
<text x="135" y="85">20</text>
<text x="154.8" y="89.1">C13</text>
<text x="73.9" y="96.5">2</text>
<text x="77.2" y="96.1">FO</text>
<text x="127.7" y="96.6">VCC 19</text>
<text x="51.8" y="106.4">C3</text>
<text x="77.2" y="109.4">CPA</text>
<text x="127.8" y="109.1">VCC</text>
<text x="135" y="108.1">18</text>
<text x="51.9" y="118.3">C4</text>
<text x="125.2" y="119.7">MIXIN 17</text>
<text x="156.8" y="115.3">L3</text>
<text x="168.7" y="116.2">R2</text>
<text x="77.4" y="122.4">CPB</text>
<text x="78" y="133">CPO</text>
<text x="126" y="132.1">VORF 16</text>
<text x="77.2" y="144.5">VSS</text>
<text x="128" y="144.5">VEE 15</text>
<text x="144.8" y="152.9">L2</text>
<text x="51.1" y="158.8">VCC</text>
<text x="77.2" y="158.2">VSS</text>
<text x="127.1" y="157">VIRF</text>
<text x="135.4" y="157.1">14</text>
<text x="166.3" y="161.8">ANT</text>
<text x="56.6" y="167.1">R1</text>
<text x="38.6" y="171.5">DATA</text>
<text x="77.2" y="170.6">DATA</text>
<text x="128.2" y="171.2">LFB</text>
<text x="135.4" y="171.3">13</text>
<text x="41.1" y="183">DISABLE</text>
<text x="73.8" y="183.7">9</text>
<text x="77.2" y="183.9">DISABLE</text>
<text x="128.1" y="183.9">LFA</text>
<text x="135.4" y="184.4">12</text>
<text x="73.5" y="196.8">10 CPC</text>
<text x="128.7" y="196.4">LIN</text>
<text x="135.4" y="197">11</text>
<text x="153.7" y="201.2">C6</text>
<text x="54" y="213.2">C5</text>
<text x="99.9" y="214.1">C2</text>
</g>
<g font-size="3">
<text x="73.6" y="109.3">3</text>
<text x="73.6" y="121.7">4</text>
<text x="73.9" y="132.7">5</text>
<text x="73.6" y="144.3">6</text>
<text x="73.6" y="157.2">7</text>
<text x="73.6" y="170.5">8</text>
</g>
<text font-size="2.5" x="28.4" y="233.4">* note:Ct1,Ct2 are added for the temperature compensation. Not necessary.</text>
</svg>
